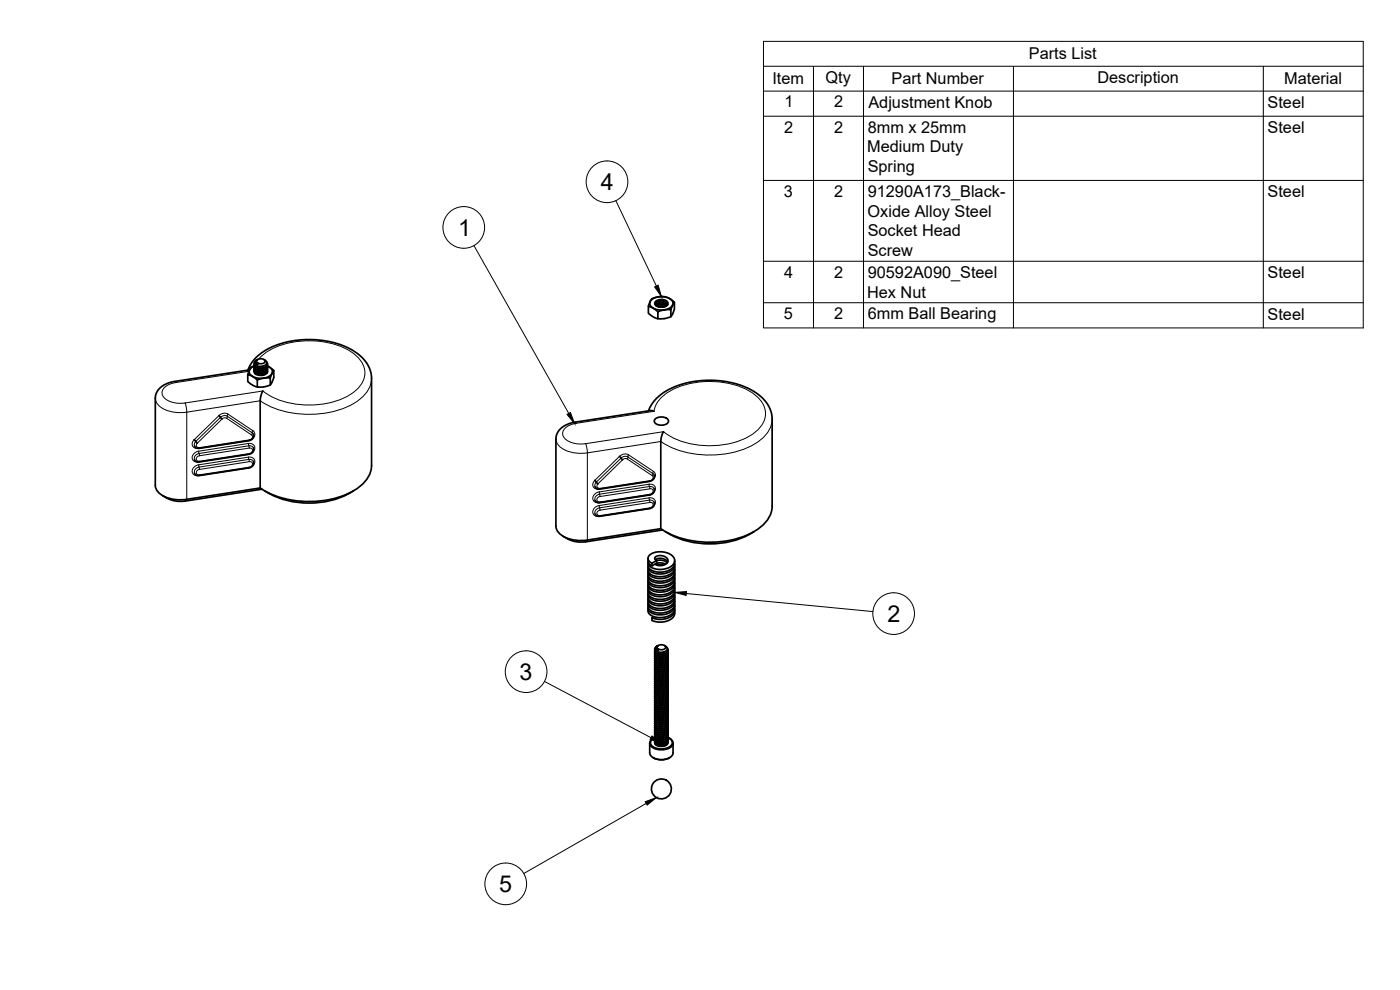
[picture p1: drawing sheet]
<svg xmlns="http://www.w3.org/2000/svg" width="420mm" height="297mm" viewBox="0 0 420 297" stroke-linecap="round" stroke-linejoin="round" font-family="sans-serif">
<!-- layer: Visible -->
<g fill="none" stroke="#000" stroke-width=".51">
<path d="M194.6 91.9l.6-1.5a1.83 1.83 0 0 1 1.9-1.2l1.4-.2 1.5 .2 1.3 .6 1.1 .9v2.1l-.6 1.5a1.8 1.8 0 0 1-1.9 1.2l-2.5 .1v-2.1l2-.5M196.7 90.5a2.68 2.68 0 0 1 3.7 .3 1.61 1.61 0 0 1-2.1 1.4l-.6-.1a1.06 1.06 0 0 1-1-.5 1.06 1.06 0 0 1 0-1.1zM196.9 91.5l.6-.5 1-.2 1 .3 .5 .6M197 91.8l.6-.4 1-.1 1.2 .5M197.1 91.8l.6-.3 .8-.1 1.3 .5M197.1 91.8l-.5-.5 .2-.6 .7-.4 1-.1 .9 .2 .6 .5 .1 .4-.4 .6M197.4 93.5l-1.5-1.1-1.3-.5v2.1l1.4 1.1 1.4 .5M197.5 92l1-.1 .8 .2M197.6 91.5h1.5M197.6 90.9h1.5M199.1 92.1h-1.5h1.6M199.5 90.5l-1.3-.2-1.2 .3"/>
<path d="M200 91.6l-.6-.6-1.3-.3-1 .5-.2 .3 .2 .4M200.4 91.4l-.5 .4M201.3 92.9v2.1M201.9 91.6l-.2 .2a.98 .98 0 0 1-1.3 1.1l-1 .1M201.9 91.5l-.9 .9-1.6 .6M201.9 91.5a2.22 2.22 0 0 0-2.5-2.4 3.7 3.7 0 0 0-4.4 1.8 3.1 3.1 0 0 0 3.8 2.1h.6M202.4 90.7l-.5 .9M74.4 111a14.5 14.5 0 0 1 10.4-8.1l3.9-.8 5.3-.2 4.9 .6 3.7 1.1a12.8 12.8 0 0 1 8.8 8.4l.1 27.7a9.2 9.2 0 0 1-5.1 7.4 29.1 29.1 0 0 1-27.3 0l-1-.7M74.9 111a2.22 2.22 0 0 0 2.5 2.5h1.8M74.9 111l-22.5 3.5a6.2 6.2 0 0 0-5.6 3.9l-.2 27.2a5.5 5.5 0 0 0 5.2 4.2l2.5 .2 1.7-.2 22.1-3.4v-26.1l.2-1.7 .6-1.3M76.3 111.4a2.03 2.03 0 0 0 2.8 1.1l1.1-.6M76.3 109.8l-.7 .4-.7 .8"/>
<path d="M76.4 111.7l.5 .6M77 108.1l-.4 .2-.1 .5 .2 .3 .6 .2-.6-.6M77.1 108.1a1.6 1.6 0 0 1 2.5 .3 1.5 1.5 0 0 1-2.6 0zM77.2 114l-1.4-1.1-1.4-.5v2.1l1.4 1.1 1.4 .5M77.3 107.9l-.6 .6 .1 .5 .5 .3M78.8 110.5h-1.4M78.8 111l-1.4 .1M78.8 111.6h-1.4M78.8 112.2h-1.4M79.1 109.8l-.8 .2-1-.1M79.2 107.9l.6 .4a1.32 1.32 0 0 1-.3 1.4 1.32 1.32 0 0 1-1.4 .3l-1-.2-.8-.6a.81 .81 0 0 1 .5-1.1M80 108.5a1.24 1.24 0 0 1 0 1.4 1.24 1.24 0 0 1-1.3 .5l-1.8-.2a.77 .77 0 0 1-.6-1"/>
<path d="M80.2 109.5v.6l-.5 .5-1.5 .5-1.4-.4-.5-.4v-.5a2.81 2.81 0 0 0-1.9 2.6M80.2 110.1v.6l-.5 .5-1.5 .4-1.6-.4-.3-.4v-.4M80.2 110.7v.6l-.5 .5-1.5 .4-1.5-.4-.4-.3v-.6M80.2 111.2v.7M80.3 111.5l-.1 .4M80.3 110.9l-.6 .9-1.3 .5-1.6-.3-.5-.8M80.3 110.3l-.5 .9-1.4 .5-1.6-.3-.5-.8M80.3 109.8l-.6 .9-1.3 .4-1.6-.3-.5-.7M80.3 109.2l-.5 .9-1.4 .5-1.6-.3-.5-.8M80.3 109.8l1.9 1.4v2.1l-.7 1.6a1.58 1.58 0 0 1-1.6 1l-2.7 .2v-2.1l2-.5M80.3 109.8h.1M80.3 111.5h.1"/>
<path d="M80.3 109.8a1.86 1.86 0 0 1 1.3 2.2M81.1 113.4v2.1M81.6 112l-.1 .3a.98 .98 0 0 1-1.3 1.1l-1 .1M81.6 112l-.9 .9-1.5 .6M82.2 111.2l-.6 .8M58.3 131.9l.9 1.1M65.7 124.7l.9 1M76.1 138.4l-.1 1.2-1.1 .7-15.1 2.4a1.36 1.36 0 0 1-1.4-.7M76.1 134.4l-.1 1.1-1.1 .8-15.1 2.3a1.36 1.36 0 0 1-1.4-.7M76.1 130.3l.1 .5-.3 .7-1 .7-15.1 2.3a1.36 1.36 0 0 1-1.4-.7M185.9 136.9l1 1.1M194.6 123.3a14.5 14.5 0 0 1 10.4-8.1l4.4-.9 4.9-.2 4 .5 4.9 1.3a12.1 12.1 0 0 1 8.5 8.9v27.1"/>
<path d="M196.3 123.4l-1.1-.2-22.6 3.5a6.1 6.1 0 0 0-5.7 4.2l-.1 27a5.5 5.5 0 0 0 5.3 4.1l2.5 .2 1.7-.2M196.6 125.8a2.83 2.83 0 0 1 4 .4 1.92 1.92 0 0 1-2.7 1.3 1.23 1.23 0 0 1-1.2-.4 1.23 1.23 0 0 1-.1-1.3zM199.1 129.5l-.5 1.3-.3 1.6v26.2l-22 3.4M78.6 146.8l-23.1 3.5a9 9 0 0 1-6.7-1.6M79.4 147.3a26.2 26.2 0 0 0 26.7 0M178.5 144.1l.9 1.1M196.3 150.7l-.1 1.1-1 .8-15.2 2.3a1.29 1.29 0 0 1-1.4-.7M196.3 146.6l-.1 1.1-1 .8-15.2 2.3a1.36 1.36 0 0 1-1.4-.7M196.3 142.5l-.1 1.1-1 .8-15.2 2.3a1.36 1.36 0 0 1-1.4-.6M198.8 159l-23 3.6M199.7 159.5a26 26 0 0 0 26.6 0M231.7 151.9a9.2 9.2 0 0 1-5.1 7.4 29.1 29.1 0 0 1-27.2 0l-1.1-.7"/>
<path d="M169 160.9l1.4 .8M170.4 161.7a8.5 8.5 0 0 0 5.4 .8M194.5 167.5v.8a1.88 1.88 0 0 0 1.2 1.5l1.4-.8v-.8M194.5 168.6l.1 .9 .6 .6 2.1 .7 2.4-.1 1.7-.8a2.07 2.07 0 0 0 1-2.1 2.07 2.07 0 0 0-1.7-1.7l-2-.5-1.8 .1-1.5 .5-.8 .9a1.5 1.5 0 0 0 1.1 1.9M195.7 169v.8M196.7 169.3l1.3-.4 1.7 .4M196.7 167.9l.8-.3 .9-.1a2.38 2.38 0 0 1 2 1.1M197.1 168.2l1.8-.1 1.3 .8M197.1 168.2l-.5-.4 .1-.7 .5-.3 1.2-.1 1.6 .6 .4 .5 .1 .5-.4 .8-1.1 .5-1.3 .1-1.1-.5M197.1 168.2l-1.4 .8M197.2 169.6h1.9M202.5 169.3a3.3 3.3 0 0 1-3.6 2.9h-.9a2.97 2.97 0 0 1-3.5-2.1v-.1"/>
<path d="M202.5 170.7a3.1 3.1 0 0 1-3.2 2.8l-1.9 .1a2.61 2.61 0 0 1-2.9-2.1v-.2M202.5 172a3.3 3.3 0 0 1-3.6 2.9h-1.1a2.82 2.82 0 0 1-3.3-2.1v-.1M202.5 173.4a3.1 3.1 0 0 1-3.2 2.8h-2.1a2.38 2.38 0 0 1-2.7-2.1M202.5 174.7a3.2 3.2 0 0 1-3.6 2.9 3.8 3.8 0 0 1-4.4-1.7v-.5M202.5 176.1a3.3 3.3 0 0 1-3.6 2.9h-.9a3.1 3.1 0 0 1-3.5-2v-.2M202.5 177.5a3.1 3.1 0 0 1-3.2 2.8h-2.1a2.38 2.38 0 0 1-2.7-2.2M202.5 178.8a3.3 3.3 0 0 1-3.6 2.9h-.5a3.5 3.5 0 0 1-3.9-1.9v-.3M202.5 168.2v.8a3.9 3.9 0 0 1-4.6 2.7l-1.6-.3a2.1 2.1 0 0 1-1.8-1.7v-.8M202.5 169.6v.8a3.9 3.9 0 0 1-4.6 2.6l-1.5-.2a2.32 2.32 0 0 1-1.9-1.7v-.8M202.5 170.9v.9a3.9 3.9 0 0 1-4.4 2.6l-1.5-.2a2.3 2.3 0 0 1-2.1-1.8v-.8M202.5 172.3v.8a3.9 3.9 0 0 1-4.6 2.7l-1.8-.4a2.14 2.14 0 0 1-1.6-1.6v-.8M202.5 173.7v.8a3.9 3.9 0 0 1-4.4 2.6l-1.5-.2a2.25 2.25 0 0 1-2.1-1.7v-.9"/>
<path d="M202.5 175v.8a3.9 3.9 0 0 1-4.4 2.7l-1.8-.3a2.1 2.1 0 0 1-1.8-1.7v-.8M202.5 176.4v.8a3.9 3.9 0 0 1-4.6 2.6l-1.5-.2a2.31 2.31 0 0 1-1.9-1.7v-.8M202.5 177.7v.9a4 4 0 0 1-4.8 2.6l-1.1-.2a2.3 2.3 0 0 1-2.1-1.8v-.8M202.5 179.1v.8a3.9 3.9 0 0 1-4.6 2.7l-1.9-.4a2.01 2.01 0 0 1-1.5-1.6v-.8M196.5 198.7v.1M196.9 194.5l.7 .6M197.1 194l-.4 .3v.3l.9 .5M197.2 193.9l-.1 .1M197.3 193.9a1.6 1.6 0 0 1 2.5 .3 1.5 1.5 0 0 1-2.6 0zM197.6 193.7l-.7 .6 .2 .4 .5 .4M197.6 196.3h1.5M197.6 196.9h1.5"/>
<path d="M197.6 197.4h1.5M197.6 198h1.5M197.6 198.6h1.5M197.6 199.1h1.5M197.6 199.7h1.5M199.3 195.6l-.9 .2-.9-.1M199.4 193.7l.7 .5a1.4 1.4 0 0 1-1.8 1.6l-1-.2-.8-.6a.81 .81 0 0 1 .6-1M200.2 194.4a1.19 1.19 0 0 1 0 1.3 1.19 1.19 0 0 1-1.2 .5l-1.8-.1-.6-.5v-.6M200.4 195.3v.6l-.4 .5-1.4 .5-1.8-.4-.3-.6 .1-.3M200.4 195.9v.6l-.4 .4-1.4 .5-1.8-.4-.3-.5 .1-.3M200.4 196.5v.6l-.4 .4-1.4 .5-1.8-.4-.3-.5 .1-.3M200.4 197v.6l-.4 .5-1.3 .5-1.7-.3-.4-.4v-.6"/>
<path d="M200.4 197.6v.6l-.4 .5-1.3 .4-1.7-.2-.4-.5v-.5M200.4 198.2v.6l-.4 .4-1.3 .5-1.7-.3-.4-.4v-.5M200.4 198.7l-.2 1-1.5 .6-1.7-.3-.4-.4v-.6M200.4 199.3l-.2 1-1.5 .6-1.7-.3-.4-.5v-.5M200.4 199.9l-.2 .9-1.5 .6-1.7-.2-.4-.5v-.5M200.5 199.6l-.4 .8-1.6 .5-1.6-.3-.4-.7M200.5 199l-.4 .8-1.6 .6-1.6-.4-.4-.7M200.5 198.5l-.2 .5-.5 .4-1.3 .4-1.6-.3-.4-.7M200.5 197.9l-.4 .8-1.6 .5-1.6-.3-.4-.8M200.5 197.3l-.4 .8-1.6 .6-1.4-.3-.5-.4-.1-.4M200.5 196.7l-.4 .8-1.6 .6-1.6-.4-.4-.7M200.5 196.1l-.2 .6-.5 .4-1.4 .4-1.5-.4-.4-.7"/>
<path d="M200.5 195.6l-.2 .5-.5 .5-1.4 .3-1.4-.3-.4-.3-.1-.5M200.5 195l-.2 .5-.5 .5-1.4 .4-1.4-.3-.4-.4-.1-.4M200.5 195.6h.1M200.5 198.4v.1M202.5 180.2a3.3 3.3 0 0 1-3.6 2.9h-1.7a2.38 2.38 0 0 1-2.7-2.2M202.5 181.6a3.2 3.2 0 0 1-3.6 2.8 3.8 3.8 0 0 1-4.4-1.7v-.5M202.5 182.9l-.1 .7-.3 .7-1.8 1.2-2.3 .4-2.3-.6M202.5 183.2l-.1 1.2-.4 .9-2 1.1-2.3 .3-1.7-.4-.3-.2v-.8l.5-.3M202.5 180.5v.8a3.9 3.9 0 0 1-4.4 2.6l-1.5-.1a2.25 2.25 0 0 1-2.1-1.8v-.8M202.5 181.8v.9a3.9 3.9 0 0 1-4.4 2.6l-1.8-.3a2.1 2.1 0 0 1-1.8-1.7v-.8M196.5 203.3v.1M196.5 206.1v.1"/>
<path d="M196.5 214.2h.1M196.5 217v.1M197.6 200.3h1.5M197.6 200.9h1.5M197.6 201.4h1.5M197.6 202h1.5M197.6 202.6h1.5M197.6 207.7h1.5M197.6 208.3h1.5M197.6 208.9h1.5M197.6 209.5h1.5M197.6 210h1.5"/>
<path d="M197.6 210.6h1.5M197.6 211.2h1.5M197.6 211.7h1.5M197.6 212.3h1.5M197.6 212.9h1.5M197.6 213.5h1.5M197.6 214h1.5M197.6 214.6h1.5M197.6 215.2h1.5M197.6 215.7h1.5M197.6 216.3h1.5M197.6 216.9h1.5"/>
<path d="M197.6 217.5h1.5M199.1 203.1l-1.5 .1M199.1 203.7h-1.5M199.1 204.3h-1.5M199.1 204.9h-1.5M199.1 205.4l-1.5 .1M199.1 206h-1.5M199.1 206.6h-1.5M199.1 207.1l-1.5 .1M199.1 218h-1.5M199.1 218.6h-1.5M199.1 219.2h-1.5"/>
<path d="M199.1 219.7l-1.5 .1M200.4 200.5l-.2 .9-1.5 .6-1.7-.3-.4-.4v-.5M200.4 201v.7l-.4 .4-1.5 .5-1.7-.4-.3-.5 .1-.4M200.4 201.6v.6l-.4 .5-1.5 .5-1.7-.5-.3-.4 .1-.4M200.4 202.2v.6l-.4 .5-1.5 .4-1.7-.4-.3-.5 .1-.3M200.4 202.8v.6l-.4 .5-1.5 .4-1.7-.4-.3-.5 .1-.4M200.4 203.3v.6l-.4 .5-1.5 .5-1.7-.4-.3-.5 .1-.4M200.4 203.9v.6l-.4 .5-1.5 .5-1.7-.5-.3-.5 .1-.3M200.4 204.5v.6l-.4 .5-1.5 .4-1.5-.3-.4-.4v-.5M200.4 205v.7l-.4 .4-1.4 .5-1.6-.3-.4-.4v-.6M200.4 205.6v.6l-.4 .5-1.4 .5-1.6-.3-.4-.5v-.5M200.4 206.2v.6l-.4 .5-1.4 .4-1.6-.2-.4-.5v-.5"/>
<path d="M200.4 206.8v.6l-.4 .5-1.4 .4-1.6-.3-.5-.5 .1-.5M200.4 207.3v.6l-.4 .5-1.4 .5-1.6-.3-.5-.5 .1-.5M200.4 207.9v.6l-.4 .5-1.4 .5-1.6-.3-.5-.5 .1-.5M200.4 208.5v.6l-.4 .4-1.4 .5-1.6-.3-.5-.5 .1-.4M200.4 209v.7l-.4 .4-1.4 .5-1.8-.4-.3-.5 .1-.4M200.4 209.6v.6l-.4 .5-1.4 .5-1.8-.4-.3-.5 .1-.4M200.4 210.2v.6l-.4 .5-1.4 .4-1.8-.4-.3-.5 .1-.3M200.4 210.8v.6l-.4 .4-1.4 .5-1.8-.4-.3-.5 .1-.3M200.4 211.3v.6l-.4 .5-1.4 .5-1.8-.4-.3-.5 .1-.4M200.4 211.9a1.91 1.91 0 0 1-2.4 1.6l-1.2-.5-.3-.4 .1-.4M200.4 212.5v.6l-.4 .4-1.3 .5-1.9-.4-.3-.5 .1-.3M200.4 213v.7l-.4 .4-1.3 .5-1.7-.3-.4-.4v-.6"/>
<path d="M200.4 213.6l-.2 1-1.5 .6-1.7-.3-.4-.5v-.5M200.4 214.2l-.2 .9-1.5 .6-1.7-.2-.4-.5v-.5M200.4 214.8l-.2 .9-1.5 .6-1.7-.3-.4-.4v-.5M200.4 215.3l-.2 1-1.5 .6-1.7-.3-.4-.4v-.6M200.4 215.9v.6l-.4 .5-1.5 .5-1.7-.4-.3-.5 .1-.4M200.4 216.5v.6l-.4 .5-1.5 .4-1.7-.4-.3-.5 .1-.3M200.4 217.1v.6l-.4 .5-1.5 .4-1.7-.4-.3-.5 .1-.4M200.4 217.6v.7l-.4 .4-1.5 .5-1.7-.4-.3-.5 .1-.4M200.4 218.2v.6l-.4 .5-1.5 .5-1.7-.5-.3-.5 .1-.3M200.4 218.8v.6l-.4 .5-1.5 .4-1.5-.3-.4-.4v-.5M200.4 219.4v.6l-.4 .5-1.5 .4-1.5-.3-.4-.4v-.6M200.4 219.9v.6l-.4 .5-1.4 .5-1.6-.3-.4-.5v-.5"/>
<path d="M200.5 204.7l-.5 .9-1.4 .5-1.6-.3-.5-.8M200.5 204.1l-.5 1-1.4 .4-1.6-.3-.5-.8M200.5 203.6l-.5 .9-1.4 .4-1.6-.3-.5-.7M200.5 203l-.2 .5-.4 .5-1.3 .4-1.6-.3-.5-.7M200.5 202.4l-.2 .6-.4 .4-1.3 .4-1.6-.3-.5-.8M200.5 201.9l-.2 .5-.4 .4-1.3 .4-1.6-.3-.5-.8M200.5 201.3l-.2 .5-.5 .5-1.2 .4-1.6-.3-.5-.8M200.5 200.7l-.4 .8-1.5 .6-1.7-.4-.4-.7M200.5 200.1l-.4 .9-1.3 .5-1.7-.2-.5-.4-.1-.5M200.5 219.6l-.5 .9-1.4 .5-1.6-.3-.5-.8M200.5 219l-.5 .9-1.4 .5-1.6-.3-.5-.8M200.5 218.4l-.2 .6-.4 .4-1.3 .4-1.6-.3-.5-.8"/>
<path d="M200.5 217.9l-.2 .5-.4 .4-1.3 .5-1.6-.3-.5-.8M200.5 217.3l-.2 .6-.4 .4-1.3 .4-1.6-.3-.5-.8M200.5 216.7l-.2 .6-.4 .4-1.3 .4-1.6-.3-.5-.7M200.5 216.2l-.2 .5-.5 .5-1.2 .3-1.6-.3-.5-.7M200.5 215.6l-.4 .8-1.5 .6-1.7-.4-.4-.7M200.5 215l-.4 .8-1.3 .6-1.7-.2-.5-.5-.1-.4M200.5 214.4l-.4 .9-1.6 .5-1.6-.3-.4-.8M200.5 213.9l-.2 .6-.5 .4-1.3 .4-1.6-.4-.4-.7M200.5 213.3l-.4 .8-1.6 .6-1.6-.4-.4-.7M200.5 212.7l-.4 .9-1.6 .5-1.6-.4-.4-.7M200.5 212.2l-.4 .8-1.6 .5-1.6-.3-.4-.8M200.5 211.6l-.4 .8-1.6 .6-1.6-.4-.4-.7"/>
<path d="M200.5 211.1l-.2 .5-.5 .4-1.4 .4-1.4-.3-.4-.4-.1-.4M200.5 210.4l-.2 .6-.5 .4-1.4 .4-1.4-.3-.4-.3-.1-.5M200.5 209.9l-.2 .5-.5 .5-1.4 .4-1.4-.4-.4-.3-.1-.5M200.5 209.3l-.2 .6-.5 .4-1.4 .4-1.4-.3-.4-.4-.1-.4M200.5 208.7l-.5 .9-1.3 .5-1.5-.2-.6-.4-.1-.5M200.5 208.2l-.5 .8-1.3 .5-1.5-.2-.6-.4-.1-.5M200.5 207.6l-.5 .9-1.3 .4-1.5-.1-.6-.4-.1-.5M200.5 207l-.5 .9-1.3 .5-1.5-.2-.6-.4-.1-.5M200.5 206.5l-.5 .9-1.4 .4-1.6-.3-.5-.8M200.5 205.9l-.5 .9-1.4 .4-1.4-.2-.6-.4-.1-.4M200.5 205.3l-.5 .9-1.4 .5-1.6-.3-.5-.8M200.5 206.4v.1"/>
<path d="M200.5 211v.1M200.5 213.9h.1M195 223v2.9a3.5 3.5 0 0 0 4.3 2 2.68 2.68 0 0 0 2.7-2v-2.9M196 227.3a5.2 5.2 0 0 0 5 0M196.2 221.5a1.53 1.53 0 0 0-1.2 1.4 1.53 1.53 0 0 0 1 1.5 4.9 4.9 0 0 0 5.8-.8 1.55 1.55 0 0 0-1-2.1M196.5 221.6v.1M196.5 222.7v.1M196.5 221.3a1.54 1.54 0 0 0-1.3 1.5 1.54 1.54 0 0 0 1.4 1.5 4.1 4.1 0 0 0 5.2-1.3 1.6 1.6 0 0 0-1.3-1.7l-.5 .9-1.4 .5-1.4-.2-.6-.4-.1-.4M196.8 222.8l.7 .3M197.6 222.6h1.5M197.6 223.2h1.5M199.1 220.3h-1.5"/>
<path d="M199.1 220.9h-1.5M199.1 221.5h-1.5M199.1 222h-1.5M200.4 220.5v.6l-.4 .5-1.4 .4-1.6-.2-.4-.5v-.5M200.4 221.1v.6l-.4 .5-1.4 .4-1.6-.3-.4-.4v-.6M200.4 221.6v.7l-.4 .4-1.4 .5-1.6-.3-.5-.5 .1-.5M200.4 222.2v.6l-.4 .5-1.4 .5-1.6-.3-.5-.5 .1-.5M200.5 222.7a2.05 2.05 0 0 1-2.9 1.1 1.27 1.27 0 0 1-1.1-1M200.5 222.5l-.5 .8-1.3 .5-1.5-.2-.6-.4-.1-.4M200.5 222l-.5 .8-1.3 .5-1.5-.2-.6-.4-.1-.5M200.5 220.8l-.5 .9-1.4 .4-1.6-.3-.5-.8M200.5 220.2l-.5 .9-1.4 .4-1.6-.3-.5-.7"/>
<path d="M200.5 221.9v.1"/>
<circle cx="198.5" cy="236.7" r="3"/>
</g>
<!-- layer: Visible Narrow -->
<g fill="none" stroke="#000" stroke-width=".3">
<path d="M46.6 119.5a5.5 5.5 0 0 0 5.2 4.1l2.5 .2 1.8-.1M52.4 114.4l.3 .4M52.7 114.8l-.9 .2a3.5 3.5 0 0 0-3.2 3.1 4.9 4.9 0 0 0 5 2.9l1.9-.1 23.4-3.6M74.7 111.4l-22 3.4M77.6 107.7a20.1 20.1 0 0 1 15-5.5 21.1 21.1 0 0 1 15 5.2 6.3 6.3 0 0 1-.4 9.4 22.9 22.9 0 0 1-18.2 4.5 19.9 19.9 0 0 1-10.1-4M111.5 113.5a9.2 9.2 0 0 1-5.1 7.4 29.1 29.1 0 0 1-27.3 0l-1-.6-22.1 3.4M55.5 120.9l.6 2.7M56 123.7v26.1l-.5 .6M59.6 135.4a1.8 1.8 0 0 0-1.7 1 1.8 1.8 0 0 0 .3 2l1.4 .2 14.9-2.3M59.6 138.6h.1M59.6 134.5v.1M59.6 139.5l.1 .6"/>
<path d="M59.6 135.4l.3 1.3a.84 .84 0 0 0-1 .9 .84 .84 0 0 0 1 .8l-.1 .2M59.9 134.3l-.1 .2M68 125.5l7.5 5M68.4 124.3l7.5 4.9M68.4 124.2l-.4 1.3-.7-.1-.7 .3-7.4 7.3a.75 .75 0 0 0-.2 .9 .75 .75 0 0 0 .9 .4M68.4 124.2l-.8-.2-1.5 .4-7.8 7.5a1.49 1.49 0 0 0-.5 1.9 1.49 1.49 0 0 0 1.8 .8M74.5 137.2l-14.9 2.3a1.8 1.8 0 0 0-1.7 1 1.8 1.8 0 0 0 .3 2l1.4 .2 15.2-2.3M74.5 133.1l-14.9 2.3M74.5 132.3l-14.9 2.3M74.6 137.2a1.52 1.52 0 0 1 1.8 .9 1.52 1.52 0 0 1-.8 1.9M74.6 136.3h.1M74.6 132.2h.1"/>
<path d="M74.6 137.2l.1 .6M74.7 133.8l-15 2.3a1.48 1.48 0 0 0-1.3 1.8M74.7 137.8l-15 2.4M74.7 137.8l.1 .7M74.7 133.7l.1 .7M74.7 137.8a1.23 1.23 0 0 1 1.3 .6M74.7 133.8a1.23 1.23 0 0 1 1.3 .5M74.7 133.8l-.1-.7a1.52 1.52 0 0 1 1.8 .9 1.52 1.52 0 0 1-.8 1.9M74.8 138.5l-14.9 2.4M74.8 134.4l-14.9 2.3M74.8 132l-14.9 2.3M74.8 136.1v.2"/>
<path d="M74.8 132v.2M74.8 136.3h-.2M74.8 132.2h-.2M74.8 138.5a.84 .84 0 0 1 1 .8 .84 .84 0 0 1-1 .9M74.8 134.4a.84 .84 0 0 1 1 .9 .84 .84 0 0 1-1 .8l-14.9 2.3M75.5 130.5a.89 .89 0 0 1 .2 1 .89 .89 0 0 1-.9 .5M75.7 129.9l.3 .4M75.7 129.9l-7.5-5a1.66 1.66 0 0 0-2 .3l-7.4 7.2a1.24 1.24 0 0 0-.4 1.4M75.7 129.9l-.2 .6M75.9 129.2l-.2 .6M75.9 129.2a1.54 1.54 0 0 1-.3 2.6M166.8 131.7a5.5 5.5 0 0 0 5.3 4.1l2.5 .2 1.7-.1-.5-2.8"/>
<path d="M172.6 126.6l.3 .4M172.9 127l23.4-3.6a9.5 9.5 0 0 1 5.9-6.7 25.9 25.9 0 0 1 23.9 1.4 6.9 6.9 0 0 1 3.2 8.3 13 13 0 0 1-9.3 6.5 25.8 25.8 0 0 1-19.9-2.6l-1-.8-23.3 3.6M172.9 127l-.9 .2a3.5 3.5 0 0 0-3.1 3.1 4.9 4.9 0 0 0 4.9 2.9l2-.1M188.2 137.7l7.5 5M188.4 137.1l7.5 5M188.4 137.1l.2-.6 7.5 4.9M188.4 137.1a1.66 1.66 0 0 0-2 .3l-7.4 7.3M188.5 137.1l-.2 .6-.8-.1-.6 .3-7.5 7.3M188.7 136.5l-.9-.3-1.5 .4-7.8 7.5a1.49 1.49 0 0 0-.5 1.9 1.49 1.49 0 0 0 1.8 .8M231.7 125.7a9.2 9.2 0 0 1-5.1 7.5 29.1 29.1 0 0 1-27.2 0l-1.1-.7-22 3.4v26.1l-.5 .6M59.6 142.7h.1M59.7 140.1l.2 .7"/>
<path d="M59.7 140.2a1.48 1.48 0 0 0-1.3 1.8M59.9 142.5l-.1 .2M59.9 140.8a.84 .84 0 0 0-1 .8 .84 .84 0 0 0 1 .9M74.6 140.4h.1M74.8 140.2l-14.9 2.3M74.8 140.2v.2M179 144.7a1.21 1.21 0 0 0-.4 1.3M179.4 145.2a.75 .75 0 0 0-.2 .9 .75 .75 0 0 0 .9 .4M179.8 147.6a1.8 1.8 0 0 0-1.6 1 1.8 1.8 0 0 0 .3 2l1.3 .3M179.8 151.7a1.8 1.8 0 0 0-1.6 1 1.8 1.8 0 0 0 .3 2l1.3 .2M179.8 154.9h.1M179.8 150.8h.1"/>
<path d="M179.8 146.7v.1M179.8 151.7l.2 .7M179.8 147.6l.2 .7M179.9 152.4l.2 .7M179.9 148.3l.2 .6a.83 .83 0 0 0-1 .9 .83 .83 0 0 0 1 .8M179.9 152.4a1.48 1.48 0 0 0-1.3 1.8M179.9 148.3a1.48 1.48 0 0 0-1.3 1.8M180.1 154.7l-.1 .2M180.1 150.6l-.1 .2M180.1 146.5l-.1 .2M180.1 153a.84 .84 0 0 0-1 .9 .84 .84 0 0 0 1 .8M194.8 148.6l-15 2.3"/>
<path d="M194.8 145.3l-15 2.3M194.8 144.5l-15 2.3M194.8 152.6l-15 2.3M194.8 149.4l-15 2.3M194.8 149.4a1.52 1.52 0 0 1 1.9 .9 1.52 1.52 0 0 1-.9 1.9M194.8 152.6h.1M194.8 148.5h.1M194.8 144.4v.1M194.8 149.4l.1 .7M194.9 150.1l-15 2.3M194.9 150.1l.1 .6-14.9 2.4M194.9 150.1a1.23 1.23 0 0 1 1.4 .5"/>
<path d="M195 152.6v-.2l-14.9 2.3M195 144.4v-.2l-14.9 2.3M195 146.7l-14.9 2.3M195 148.3l-14.9 2.3M195 146.6l-.2-1.3a1.52 1.52 0 0 1 1.9 .9 1.52 1.52 0 0 1-.9 1.9M195 148.3v.2M195 148.5h-.2M195 144.4l-.2 .1M195 152.6h-.2M195 150.7a.84 .84 0 0 1 1 .8 .84 .84 0 0 1-1 .9M195 146.6a.84 .84 0 0 1 1 .9 .84 .84 0 0 1-1 .8M195.9 142.1l.4 .4"/>
<path d="M195.9 142.1l.1 .2a.46 .46 0 0 0 0 .8l-.2 .7-.8 .4M196.1 141.4l-.2 .7M196.1 141.4a1.54 1.54 0 0 1-.3 2.6M196.3 146.6a1.23 1.23 0 0 0-1.4-.6l-15 2.3"/>
</g>
<!-- layer: Visible -->
<g fill="#000">
<circle cx="76.8" cy="108.2" r=".25"/>
<circle cx="196.9" cy="194.5" r=".25"/>
<circle cx="197.1" cy="194" r=".25"/>
</g>
<!-- layer: Parts Lists -->
<path d="M229.1 12.4h180v86h-180zM229.1 19.9h180M244.1 19.9v78.5M259.1 19.9v78.5M304.1 19.9v78.5M379.1 19.9v78.5M229.1 27.3h180M229.1 34.9h180M229.1 54.1h180M229.1 78.4h180M229.1 90.8h180" fill="none" stroke="#000" stroke-width=".3"/>
<!-- layer: Balloons -->
<g fill="none" stroke="#000" stroke-width=".3">
<path d="M142.2 73.7l28.5 50.3M184.8 60.2l12.2 25.6M206 178.1l56 5.4M163.4 204.5l32 16.8M194 241.1l-36.8 21"/>
<circle cx="182.2" cy="54.5" r="6.3"/>
<circle cx="139.2" cy="68.2" r="6.3"/>
<circle cx="268.2" cy="184.1" r="6.3"/>
<circle cx="157.9" cy="201.5" r="6.3"/>
<circle cx="151.8" cy="265.2" r="6.3"/>
</g>
<path d="M196.5 86.1l1-.5 1 3.4zM170.2 124.3l1-.5 1.2 3.3zM202.5 177.7l3.5-.2-.1 1.2zM195.7 220.8l2.8 2.2-3.4-1.1zM193.7 240.5l3.3-1.2-2.8 2.3z" fill="#000" stroke="#000" stroke-width=".3"/>
<g font-size="7">
<text x="180.3" y="57.1">4</text>
<text x="137.5" y="70.7">1</text>
<text x="266.3" y="186.6">2</text>
<text x="155.9" y="204">3</text>
<text x="149.8" y="267.7">5</text>
</g>
<g font-size="4.9">
<text x="308.8" y="17.9">Parts List</text>
<text x="231.8" y="25.3">Item</text>
<text x="247.8" y="24.9">Qty</text>
<text x="267.5" y="25.3">Part Number</text>
<text x="329.4" y="24.9">Description</text>
<text x="385.4" y="25.3">Material</text>
<text x="235.5" y="32.2">1</text>
<text x="250.3" y="32.2">2</text>
<text x="260.6" y="32.3">Adjustment Knob</text>
<text x="380.4" y="32.4">Steel</text>
<text x="235.3" y="39.8">2</text>
<text x="250.3" y="39.8">2</text>
<text x="260.4" y="39.9">8mm x 25mm</text>
<text x="380.4" y="39.9">Steel</text>
<text x="260.3" y="45.7">Medium Duty</text>
<text x="260.4" y="51.6">Spring</text>
<text x="235.3" y="59">3</text>
<text x="250.3" y="59">2</text>
<text x="260.4" y="59.1">91290A173_Black-</text>
<text x="380.4" y="59.2">Steel</text>
<text x="260.4" y="65.1">Oxide Alloy Steel</text>
<text x="260.4" y="70.9">Socket Head</text>
<text x="260.4" y="76.8">Screw</text>
<text x="235.4" y="83.3">4</text>
<text x="250.3" y="83.3">2</text>
<text x="260.4" y="83.4">90592A090_Steel</text>
<text x="380.4" y="83.4">Steel</text>
<text x="260.2" y="89.3">Hex Nut</text>
<text x="235.3" y="95.7">5</text>
<text x="250.3" y="95.8">2</text>
<text x="260.5" y="95.8">6mm Ball Bearing</text>
<text x="380.4" y="95.9">Steel</text>
</g>
</svg>
